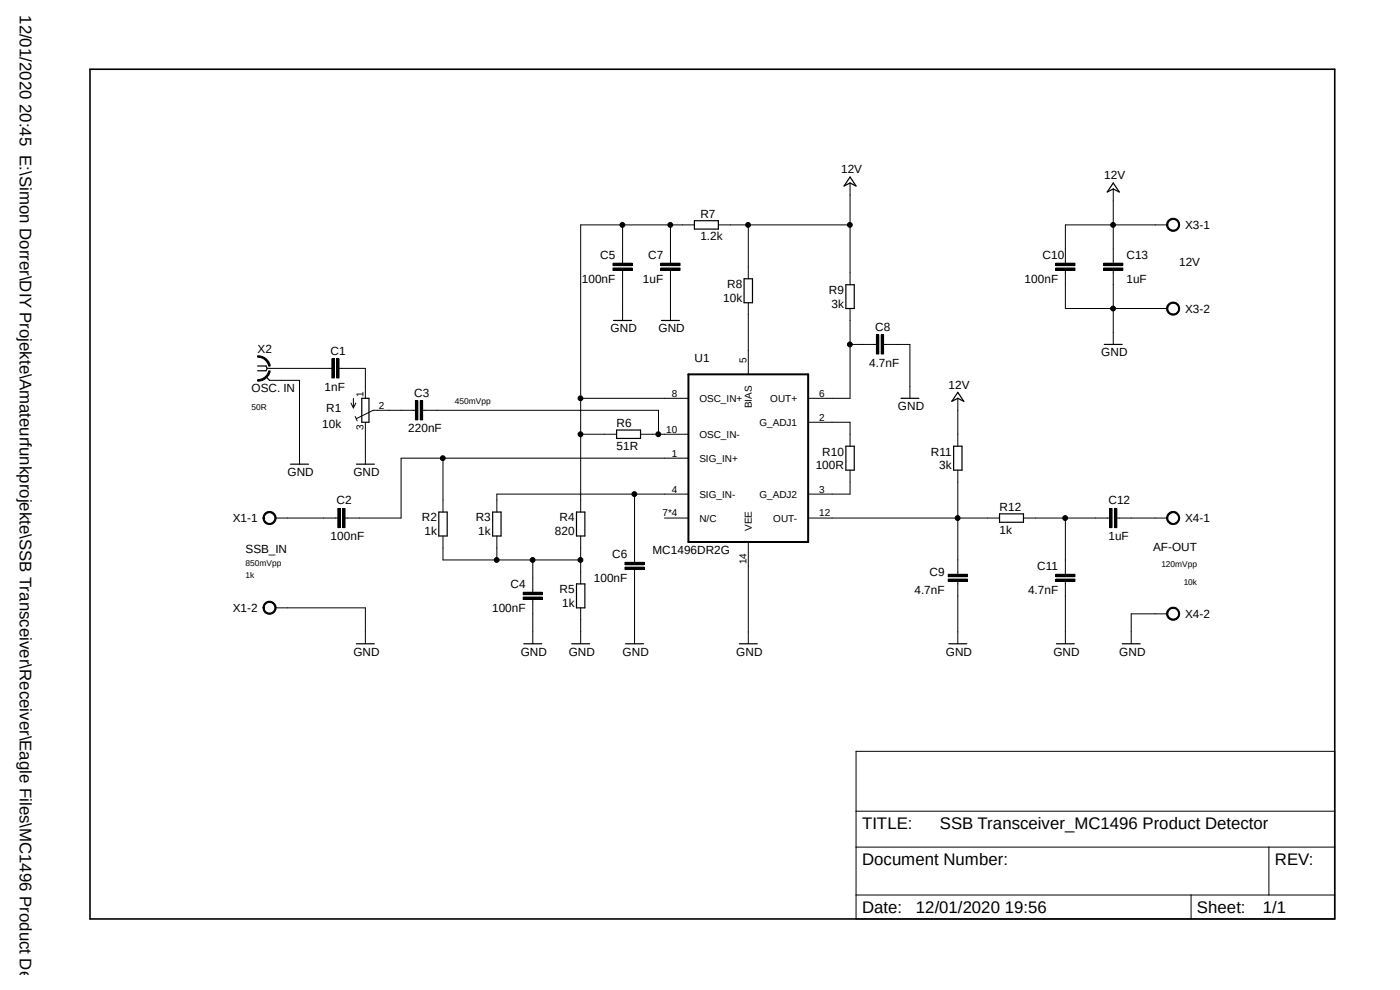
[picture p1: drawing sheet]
<svg xmlns="http://www.w3.org/2000/svg" width="297mm" height="210mm" viewBox="0 0 297 210" stroke-linecap="round" stroke-linejoin="round" font-family="sans-serif">
<path d="M18.5 14.4l265 181.1M283.5 14.4l-265 181.1" fill="none" stroke="#fff" stroke-width=".21"/>
<g fill="none" stroke="#000" stroke-width=".25">
<path d="M180.3 37.5l1.3 2-1.3-.7-1.2 .7zM236.2 38.8l1.2 1.9-1.2-.6-1.3 .6zM147.3 46.8h5.1v1.8h-5.1zM157.9 59.1h1.7v5.1h-1.7zM54.7 77.6h1.7l.3 .5-.3 .6h-1.7M56.4 79.9l.8 .8M130.2 68h3.8M140.3 68h3.8M179.5 60.4h1.7v5h-1.7zM234.3 73.1h3.8M61.6 98.5h3.8M75.6 98.5h3.8"/>
<path d="M76.8 84.5h1.5v5.1h-1.5zM130.8 91.2h5.1v1.8h-5.1zM179.5 94.7h1.7v5h-1.7zM191.1 84.5h3.8M202.3 94.7h1.8v5h-1.8zM203.2 83.2l1.3 1.9-1.3-.6-1.3 .6zM93.1 108.6h1.8v5.1h-1.8zM104.5 108.6h1.8v5.1h-1.8zM122.3 108.6h1.8v5.1h-1.8zM212 109h5.1v1.8h-5.1zM75.6 136.6h3.8M111.1 136.6h3.8"/>
<path d="M121.3 136.6h3.8M122.3 123.9h1.8v5h-1.8zM132.7 136.6h3.8M156.8 136.6h3.9M201.3 136.6h3.8M224.1 136.6h3.8M238.1 136.6h3.8"/>
</g>
<g fill="none" stroke="#000" stroke-width=".21">
<path d="M180.3 38.8v21.6M130 55.8h4.1v.5h-4.1zM130 56.9h4.1v.5h-4.1zM132.1 47.7v8.1M132.1 57.4v10.6M140.2 55.8h4.1v.5h-4.1zM140.2 56.9h4.1v.5h-4.1zM142.2 47.7v8.1M142.2 57.4v10.6M147.3 47.7h-24.1v60.9M152.4 47.7h27.9M158.7 47.7v11.4"/>
<path d="M224 55.8h4v.5h-4zM224 56.9h4v.5h-4zM226 57.4v8h21.6M234.1 55.8h4.1v.5h-4.1zM234.1 56.9h4.1v.5h-4.1zM236.2 40.1v15.7M236.2 57.4v15.7M247.6 47.7h-21.6v8.1M247.8 46.8a1.4 1.4 0 0 1 2.2 .1 1.4 1.4 0 0 1-.7 2.1 1.4 1.4 0 0 1-1.8-1.3h.2a1.15 1.15 0 0 1 1.6-1.1 1.15 1.15 0 0 1 .4 1.9 1.15 1.15 0 0 1-1.9-.4l-.1-.4h-.2zM54.7 75.5a2.57 2.57 0 0 1 2.6 2.1l-.3 .1a2.35 2.35 0 0 0-2.3-1.9zM56.7 78.1h13.7M70.4 76.1h.5v4.1h-.5z"/>
<path d="M71.4 76.1h.5v4.1h-.5zM71.9 78.1h5.6v6.4M158.7 64.2v15.2M180.3 65.4v19.1h-8.9M180.3 73.1h5.6M185.9 71h.5v4.1h-.5zM186.9 71h.6v4.1h-.6zM187.5 73.1h5.5v11.4M247.8 64.6a1.4 1.4 0 0 1 2.3 .1 1.4 1.4 0 0 1-.8 2.1 1.4 1.4 0 0 1-1.8-1.4h.2a1.15 1.15 0 0 1 1.6-1 1.15 1.15 0 0 1 .4 1.9 1.15 1.15 0 0 1-1.9-.4l-.1-.5h-.2zM54.7 80.6a2.46 2.46 0 0 0 2.3-1.9h.3a2.69 2.69 0 0 1-2.6 2.2zM57.2 80.7h6.3v17.8M74.5 85.5l.5 1"/>
<path d="M75 84.5v2M75.4 88.3l.4 1M75.5 85.5l-.5 1M77.5 89.6v8.9M88.1 85h.5v4.1h-.5zM88.1 87h-8.9l-3.6 1.8M89.2 85h.5v4.1h-.5zM89.7 87h50v5.1M94 97.2v11.4M123.2 92.1h7.6M123.2 84.5h22.8M135.9 92.1h10.1"/>
<path d="M146 97.2h-60.9v12.7h-11.9M171.4 89.6h8.9v5.1M180.3 99.7v5.1h-8.9M203.2 84.5v10.2M203.2 99.7v22.1M56.1 109a1.4 1.4 0 0 1 2.2 .1 1.4 1.4 0 0 1-.7 2.1 1.4 1.4 0 0 1-1.8-1.3h.2a1.15 1.15 0 0 1 1.7-1 1.15 1.15 0 0 1 .2 1.9 1.15 1.15 0 0 1-1.8-.5l-.1-.4h-.2zM58.5 109.9h13.2M71.7 107.9h.5v4h-.5zM72.7 107.9h.5v4h-.5zM94 113.7v5.1h29.2M105.4 113.7v5.1M113 118.8v6.8"/>
<path d="M123.2 113.7v10.2M132.6 119.3h4.1v.5h-4.1zM134.6 104.8v14.5M141 109.9h5M146 104.8h-40.6v3.8M158.7 115v21.6M171.4 109.9h40.6M217.1 109.9h18.3M226 109.9v11.9M235.4 107.9h.5v4h-.5zM236.4 107.9h.5v4h-.5zM236.9 109.9h10.7"/>
<path d="M247.8 109a1.39 1.39 0 0 1 2.2 .2 1.39 1.39 0 0 1-.7 2.1 1.39 1.39 0 0 1-1.8-1.4h.2a1.15 1.15 0 0 1 1.6-1.1 1.15 1.15 0 0 1 .4 1.8 1.15 1.15 0 0 1-1.9-.3l-.1-.4h-.2zM56.1 128.1a1.4 1.4 0 0 1 2.2 0 1.4 1.4 0 0 1-.7 2.2 1.4 1.4 0 0 1-1.8-1.4h.2a1.15 1.15 0 0 1 1.7-.9 1.15 1.15 0 0 1 .2 1.9 1.15 1.15 0 0 1-1.8-.6l-.1-.4h-.2zM58.5 128.9h19v7.7M111 125.6h4.1v.6h-4.1zM111 126.7h4.1v.5h-4.1zM113 127.2v9.4M123.2 128.9v7.7M132.6 120.3h4.1v.5h-4.1zM134.6 120.8v15.8M201.2 121.8h4v.5h-4zM201.2 122.9h4v.5h-4zM203.2 123.4v13.2"/>
<path d="M224 121.8h4v.5h-4zM224 122.9h4v.5h-4zM226 123.4v13.2M247.6 130.2h-7.6v6.4M247.8 129.3a1.39 1.39 0 0 1 2.2 .2 1.39 1.39 0 0 1-.7 2.1 1.39 1.39 0 0 1-1.8-1.4h.2a1.15 1.15 0 0 1 1.6-1.1 1.15 1.15 0 0 1 .4 1.9 1.15 1.15 0 0 1-1.9-.4l-.1-.4h-.2zM181.6 159.4h101.6v35.5h-101.6zM181.6 179.7h101.6M181.6 172.1h101.6M269.2 179.7v10.2M181.6 189.9h101.6M252.7 189.9v5"/>
<circle cx="132" cy="47.7" r=".51"/>
<circle cx="142.2" cy="47.7" r=".51"/>
<circle cx="158.7" cy="47.7" r=".51"/>
<circle cx="180.3" cy="47.7" r=".51"/>
<circle cx="236.1" cy="47.7" r=".51"/>
<circle cx="180.3" cy="73.1" r=".51"/>
<circle cx="236.1" cy="65.4" r=".51"/>
<circle cx="93.9" cy="97.2" r=".51"/>
<circle cx="123.1" cy="92.1" r=".51"/>
<circle cx="123.1" cy="84.5" r=".51"/>
<circle cx="139.7" cy="92.1" r=".51"/>
<circle cx="105.4" cy="118.8" r=".51"/>
<circle cx="113" cy="118.8" r=".51"/>
<circle cx="123.1" cy="118.8" r=".51"/>
<circle cx="134.6" cy="104.8" r=".51"/>
<circle cx="203.2" cy="109.9" r=".51"/>
<circle cx="226" cy="109.9" r=".51"/>
</g>
<path d="M19.1 14.7h264.1v180.2h-264.1z" fill="none" stroke="#000" stroke-width=".34"/>
<g fill="#000">
<path d="M130 55.8h4.1v.5h-4.1z" fill-rule="evenodd"/>
<path d="M130 56.9h4.1v.5h-4.1z" fill-rule="evenodd"/>
<path d="M140.2 55.8h4.1v.5h-4.1z" fill-rule="evenodd"/>
<path d="M140.2 56.9h4.1v.5h-4.1z" fill-rule="evenodd"/>
<path d="M224 55.8h4v.5h-4z" fill-rule="evenodd"/>
<path d="M224 56.9h4v.5h-4z" fill-rule="evenodd"/>
<path d="M234.1 55.8h4.1v.5h-4.1z" fill-rule="evenodd"/>
<path d="M234.1 56.9h4.1v.5h-4.1z" fill-rule="evenodd"/>
<path d="M247.8 46.8a1.4 1.4 0 0 1 2.2 .1 1.4 1.4 0 0 1-.7 2.1 1.4 1.4 0 0 1-1.8-1.3h.2a1.15 1.15 0 0 1 1.6-1.1 1.15 1.15 0 0 1 .4 1.9 1.15 1.15 0 0 1-1.9-.4l-.1-.4h-.2z" fill-rule="evenodd"/>
<path d="M54.7 75.5a2.57 2.57 0 0 1 2.6 2.1l-.3 .1a2.35 2.35 0 0 0-2.3-1.9z" fill-rule="evenodd"/>
<path d="M70.4 76.1h.5v4.1h-.5z" fill-rule="evenodd"/>
<path d="M71.4 76.1h.5v4.1h-.5z" fill-rule="evenodd"/>
<path d="M185.9 71h.5v4.1h-.5z" fill-rule="evenodd"/>
<path d="M186.9 71h.6v4.1h-.6z" fill-rule="evenodd"/>
<path d="M247.8 64.6a1.4 1.4 0 0 1 2.3 .1 1.4 1.4 0 0 1-.8 2.1 1.4 1.4 0 0 1-1.8-1.4h.2a1.15 1.15 0 0 1 1.6-1 1.15 1.15 0 0 1 .4 1.9 1.15 1.15 0 0 1-1.9-.4l-.1-.5h-.2z" fill-rule="evenodd"/>
<path d="M54.7 80.6a2.46 2.46 0 0 0 2.3-1.9h.3a2.69 2.69 0 0 1-2.6 2.2z" fill-rule="evenodd"/>
<path d="M88.1 85h.5v4.1h-.5z" fill-rule="evenodd"/>
<path d="M89.2 85h.5v4.1h-.5z" fill-rule="evenodd"/>
<path d="M56.1 109a1.4 1.4 0 0 1 2.2 .1 1.4 1.4 0 0 1-.7 2.1 1.4 1.4 0 0 1-1.8-1.3h.2a1.15 1.15 0 0 1 1.7-1 1.15 1.15 0 0 1 .2 1.9 1.15 1.15 0 0 1-1.8-.5l-.1-.4h-.2z" fill-rule="evenodd"/>
<path d="M71.7 107.9h.5v4h-.5z" fill-rule="evenodd"/>
<path d="M72.7 107.9h.5v4h-.5z" fill-rule="evenodd"/>
<path d="M132.6 119.3h4.1v.5h-4.1z" fill-rule="evenodd"/>
<path d="M235.4 107.9h.5v4h-.5z" fill-rule="evenodd"/>
<path d="M236.4 107.9h.5v4h-.5z" fill-rule="evenodd"/>
<path d="M247.8 109a1.39 1.39 0 0 1 2.2 .2 1.39 1.39 0 0 1-.7 2.1 1.39 1.39 0 0 1-1.8-1.4h.2a1.15 1.15 0 0 1 1.6-1.1 1.15 1.15 0 0 1 .4 1.8 1.15 1.15 0 0 1-1.9-.3l-.1-.4h-.2z" fill-rule="evenodd"/>
<path d="M56.1 128.1a1.4 1.4 0 0 1 2.2 0 1.4 1.4 0 0 1-.7 2.2 1.4 1.4 0 0 1-1.8-1.4h.2a1.15 1.15 0 0 1 1.7-.9 1.15 1.15 0 0 1 .2 1.9 1.15 1.15 0 0 1-1.8-.6l-.1-.4h-.2z" fill-rule="evenodd"/>
<path d="M111 125.6h4.1v.6h-4.1z" fill-rule="evenodd"/>
<path d="M111 126.7h4.1v.5h-4.1z" fill-rule="evenodd"/>
<path d="M132.6 120.3h4.1v.5h-4.1z" fill-rule="evenodd"/>
<path d="M201.2 121.8h4v.5h-4z" fill-rule="evenodd"/>
<path d="M201.2 122.9h4v.5h-4z" fill-rule="evenodd"/>
<path d="M224 121.8h4v.5h-4z" fill-rule="evenodd"/>
<path d="M224 122.9h4v.5h-4z" fill-rule="evenodd"/>
<path d="M247.8 129.3a1.39 1.39 0 0 1 2.2 .2 1.39 1.39 0 0 1-.7 2.1 1.39 1.39 0 0 1-1.8-1.4h.2a1.15 1.15 0 0 1 1.6-1.1 1.15 1.15 0 0 1 .4 1.9 1.15 1.15 0 0 1-1.9-.4l-.1-.4h-.2z" fill-rule="evenodd"/>
<circle cx="132" cy="47.7" r=".51"/>
<circle cx="142.2" cy="47.7" r=".51"/>
<circle cx="158.7" cy="47.7" r=".51"/>
<circle cx="180.3" cy="47.7" r=".51"/>
<circle cx="236.1" cy="47.7" r=".51"/>
<circle cx="180.3" cy="73.1" r=".51"/>
<circle cx="236.1" cy="65.4" r=".51"/>
<circle cx="93.9" cy="97.2" r=".51"/>
<circle cx="123.1" cy="92.1" r=".51"/>
<circle cx="123.1" cy="84.5" r=".51"/>
<circle cx="139.7" cy="92.1" r=".51"/>
<circle cx="105.4" cy="118.8" r=".51"/>
<circle cx="113" cy="118.8" r=".51"/>
<circle cx="123.1" cy="118.8" r=".51"/>
<circle cx="134.6" cy="104.8" r=".51"/>
<circle cx="203.2" cy="109.9" r=".51"/>
<circle cx="226" cy="109.9" r=".51"/>
</g>
<path d="M146 79.4h25.4v35.6h-25.4z" fill="none" stroke="#000" stroke-width=".42"/>
<g font-size="3.6">
<text x="4.2" y="3.2" transform="rotate(90 4.2 3.2)">12/01/2020 20:45 E:\Simon Dorrer\DIY Projekte\Amateurfunkprojekte\SSB Transceiver\Receiver\Eagle Files\MC1496 Product Detec</text>
<text x="182.9" y="175.9">TITLE:</text>
<text x="199.4" y="175.9">SSB Transceiver_MC1496 Product Detector</text>
<text x="182.9" y="183.5">Document Number:</text>
<text x="270.5" y="183.5">REV:</text>
<text x="182.9" y="193.7">Date:</text>
<text x="194.3" y="193.7">12/01/2020 19:56</text>
<text x="253.9" y="193.7">Sheet:</text>
<text x="267.9" y="193.7">1/1</text>
</g>
<g font-size="2.5">
<text x="178.4" y="36.8">12V</text>
<text x="234.3" y="38.1">12V</text>
<text x="148.6" y="46.2">R7</text>
<text x="148.6" y="51">1.2k</text>
<text x="251.4" y="48.6">X3-1</text>
<text x="127.3" y="54.9">C5</text>
<text x="137.5" y="54.9">C7</text>
<text x="221.2" y="54.9">C10</text>
<text x="239" y="54.9">C13</text>
<text x="250.1" y="56.5">12V</text>
<text x="123.4" y="60">100nF</text>
<text x="136.4" y="60">1uF</text>
<text x="153.4" y="64">10k</text>
<text x="154.3" y="61.1">R8</text>
<text x="175.9" y="62.4">R9</text>
<text x="176.4" y="65.2">3k</text>
<text x="217.4" y="60">100nF</text>
<text x="239" y="60">1uF</text>
<text x="129.5" y="70.5">GND</text>
<text x="139.7" y="70.5">GND</text>
<text x="185.7" y="70.1">C8</text>
<text x="251.4" y="66.4">X3-2</text>
<text x="54.7" y="74.8">X2</text>
<text x="70.1" y="75.2">C1</text>
<text x="147.3" y="76.9">U1</text>
<text x="184.4" y="77.8">4.7nF</text>
<text x="233.6" y="75.6">GND</text>
<text x="53.4" y="83.2">OSC. IN</text>
<text x="68.9" y="82.8">1nF</text>
<text x="201.3" y="82.5">12V</text>
<text x="69.2" y="87.4">R1</text>
<text x="87.9" y="84.1">C3</text>
<text x="190.5" y="87">GND</text>
<text x="68.4" y="90.8">10k</text>
<text x="86.6" y="91.7">220nF</text>
<text x="130.8" y="95.4">51R</text>
<text x="130.8" y="90.6">R6</text>
<text x="61" y="101">GND</text>
<text x="75" y="101">GND</text>
<text x="173.1" y="99.5">100R</text>
<text x="174.5" y="96.7">R10</text>
<text x="197.5" y="96.7">R11</text>
<text x="199.3" y="99.5">3k</text>
<text x="71.4" y="107">C2</text>
<text x="235.2" y="107">C12</text>
<text x="49.4" y="110.8">X1-1</text>
<text x="89.5" y="110.6">R2</text>
<text x="90" y="113.5">1k</text>
<text x="100.9" y="110.6">R3</text>
<text x="101.5" y="113.5">1k</text>
<text x="117.7" y="113.5">820</text>
<text x="118.7" y="110.6">R4</text>
<text x="212" y="113.2">1k</text>
<text x="212" y="108.4">R12</text>
<text x="251.4" y="110.8">X4-1</text>
<text x="52.1" y="117.4">SSB_IN</text>
<text x="70.1" y="114.6">100nF</text>
<text x="129.9" y="118.4">C6</text>
<text x="138.4" y="117.5">MC1496DR2G</text>
<text x="235.2" y="114.6">1uF</text>
<text x="244.6" y="116.9">AF-OUT</text>
<text x="108.3" y="124.8">C4</text>
<text x="118.7" y="125.9">R5</text>
<text x="126" y="123.5">100nF</text>
<text x="197.2" y="122.2">C9</text>
<text x="220" y="120.9">C11</text>
<text x="49.4" y="129.8">X1-2</text>
<text x="104.4" y="129.8">100nF</text>
<text x="119.3" y="128.7">1k</text>
<text x="194" y="126">4.7nF</text>
<text x="218.1" y="126">4.7nF</text>
<text x="251.4" y="131.1">X4-2</text>
<text x="75" y="139.1">GND</text>
<text x="110.5" y="139.1">GND</text>
<text x="120.7" y="139.1">GND</text>
<text x="132.1" y="139.1">GND</text>
<text x="156.2" y="139.1">GND</text>
<text x="200.7" y="139.1">GND</text>
<text x="223.5" y="139.1">GND</text>
<text x="237.4" y="139.1">GND</text>
</g>
<g font-size="2.1">
<text x="158.4" y="77.1" transform="rotate(-90 158.4 77.1)">5</text>
<text x="77.1" y="84.2" transform="rotate(-90 77.1 84.2)">1</text>
<text x="80.4" y="86.7">2</text>
<text x="142.5" y="84.2">8</text>
<text x="148.4" y="85.3">OSC_IN+</text>
<text x="159.5" y="86.6" transform="rotate(-90 159.5 86.6)">BIAS</text>
<text x="163.4" y="85.3">OUT+</text>
<text x="173.8" y="89.2">2</text>
<text x="173.8" y="84.2">6</text>
<text x="77.1" y="91.1" transform="rotate(-90 77.1 91.1)">3</text>
<text x="141.3" y="91.8">10</text>
<text x="148.4" y="92.9">OSC_IN-</text>
<text x="161.1" y="90.3">G_ADJ1</text>
<text x="142.5" y="96.9">1</text>
<text x="148.4" y="98">SIG_IN+</text>
<text x="142.5" y="104.5">4</text>
<text x="148.4" y="105.6">SIG_IN-</text>
<text x="161.1" y="105.6">G_ADJ2</text>
<text x="173.8" y="104.5">3</text>
<text x="140.5" y="109.6">7*4</text>
<text x="148.4" y="110.7">N/C</text>
<text x="159.5" y="112.6" transform="rotate(-90 159.5 112.6)">VEE</text>
<text x="164" y="110.7">OUT-</text>
<text x="173.8" y="109.6">12</text>
<text x="158.4" y="119.7" transform="rotate(-90 158.4 119.7)">14</text>
</g>
<g font-size="1.8">
<text x="53.4" y="87">50R</text>
<text x="96.5" y="85.8">450mVpp</text>
<text x="52.1" y="120.1">850mVpp</text>
<text x="52.1" y="122.6">1k</text>
<text x="246.4" y="120.3">120mVpp</text>
<text x="251.1" y="124.1">10k</text>
</g>
</svg>
